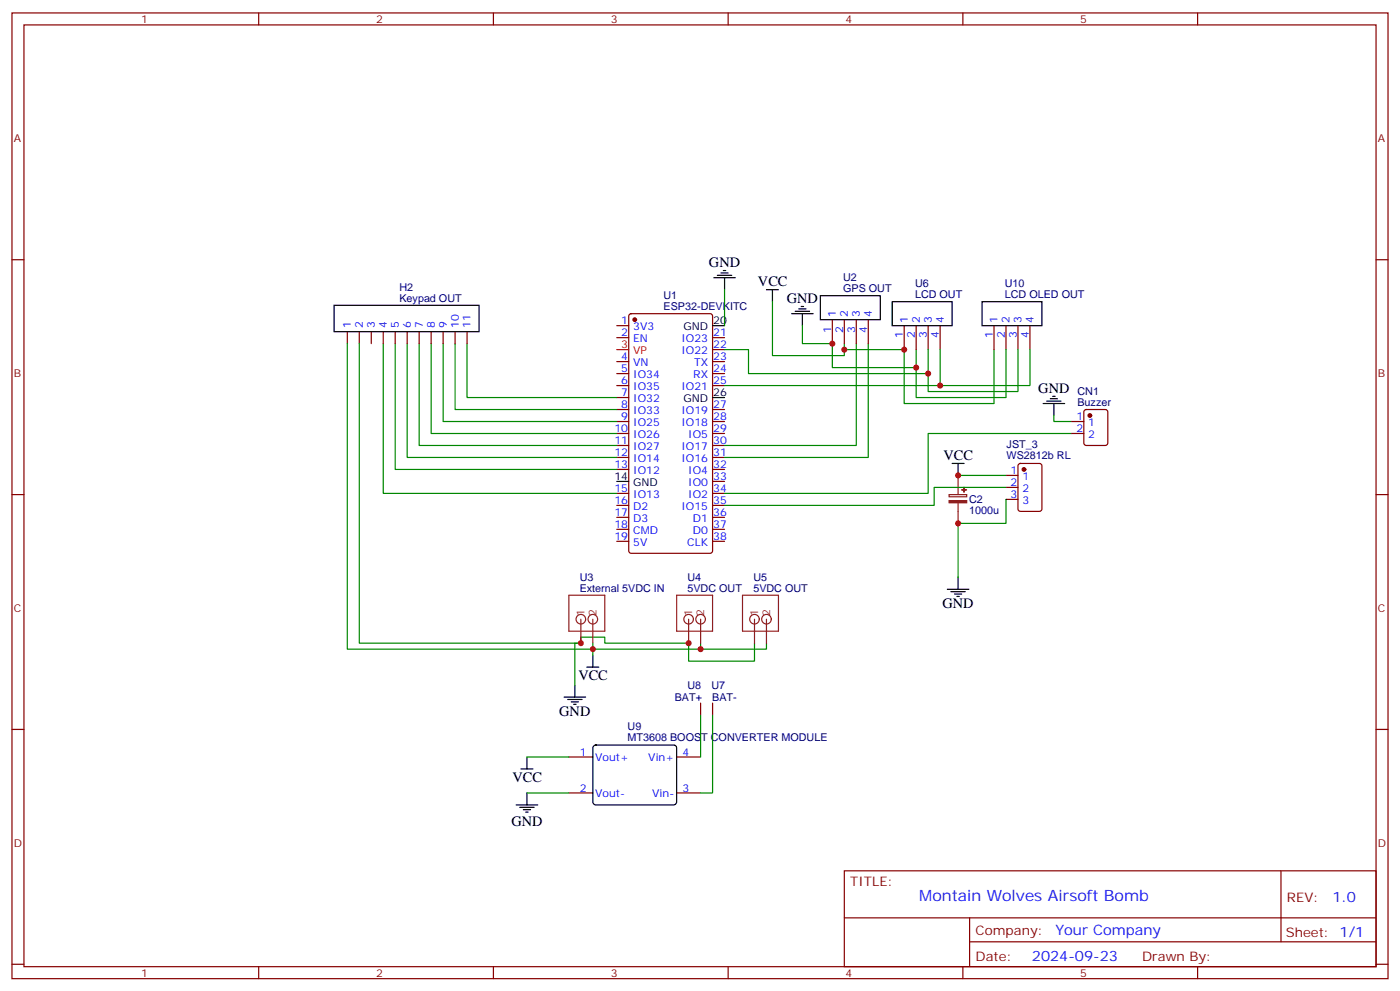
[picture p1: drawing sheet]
<svg xmlns="http://www.w3.org/2000/svg" width="412mm" height="292mm" viewBox="0 0 412 292" stroke-linecap="round" stroke-linejoin="round" font-family="sans-serif">
<g fill="none" stroke="#870000" stroke-width=".35">
<path d="M3.5 3.8h405.4v284.3h-405.4zM7.1 7.3h398.2v277.3h-398.2zM76.2 3.8v3.5M145.3 3.8v3.5M214.5 3.8v3.5M283.6 3.8v3.5M352.8 3.8v3.5M3.5 76.5h3.6M405.3 76.5h3.6M102.3 97.6v3.6M105.8 97.6v3.6M109.4 97.6v3.6"/>
<path d="M112.9 97.6v3.6M116.4 97.6v3.6M119.9 97.6v3.6M123.5 97.6v3.6M127 97.6v3.6M130.5 97.6v3.6M134.1 97.6v3.6M137.6 97.6v3.6M181.7 95.9h3.5M181.7 99.4h3.5M185.4 92.6l.5-.2h23.3l.6 .4 .1 69.4-.5 .7h-23.5l-.6-.4-.1-69.4zM209.9 99.4h3.5"/>
<path d="M245.2 94.1v7.1M248.7 94.1v7.1M252.2 94.1v7.1M255.8 94.1v7.1M266.3 95.9v7M269.9 95.9v7M273.4 95.9v7M276.9 95.9v7M292.8 95.9v7M296.3 95.9v7M299.9 95.9v7M303.4 95.9v7"/>
<path d="M181.7 106.5h3.5M181.7 110h3.5M181.7 113.5h3.5M181.7 117.1h3.5M209.9 106.5h3.5M209.9 110h3.5M209.9 113.5h3.5M209.9 102.9h3.5M181.7 120.6h3.5M181.7 124.1h3.5M181.7 127.6h3.5M181.7 131.2h3.5"/>
<path d="M181.7 134.7h3.5M181.7 138.2h3.5M209.9 120.6h3.5M209.9 124.1h3.5M209.9 127.6h3.5M209.9 131.2h3.5M209.9 134.7h3.5M209.9 138.2h3.5M296.3 140h3.6M300.1 136.7l.5-.2h5.6l.7 .4v13l-.4 .6-5.9 .1-.7-.5v-12.9zM315.7 124.1h3.6M315.7 127.6h3.6"/>
<path d="M319.5 120.8l.5-.2h5.6l.7 .4v9.5l-.4 .6-5.9 .1-.7-.5v-9.4zM3.5 145.6h3.6M181.7 145.3h3.5M181.7 148.8h3.5M181.7 152.3h3.5M181.7 155.9h3.5M181.7 159.4h3.5M209.9 145.3h3.5M209.9 148.8h3.5M209.9 152.3h3.5M209.9 155.9h3.5M209.9 159.4h3.5"/>
<path d="M209.9 141.7h3.5M296.3 143.5h3.6M296.3 147h3.6M405.3 145.6h3.6M3.5 214.8h3.6M206.4 207v3.5M209.9 207v3.5M405.3 214.8h3.6M167.6 222.9h7M167.6 233.5h7M199.3 222.9h7.1M199.3 233.5h7.1"/>
<path d="M248.7 256.4h156.6v28.2h-156.6zM377.3 256.4v20.9M248.7 270.2h156.5M285.6 277.3h119.6M285.6 270.2v14.2M3.5 283.9h3.6M76.2 284.6v3.5M145.3 284.6v3.5M214.5 284.6v3.5M283.6 284.6v3.5M352.8 284.6v3.5M405.3 283.9h3.6"/>
</g>
<g fill="#870000" stroke="#870000" stroke-width=".35">
<circle cx="187" cy="94.1" r=".53"/>
<circle cx="301.6" cy="138.2" r=".53"/>
<circle cx="321" cy="122.3" r=".53"/>
</g>
<path d="M181.7 102.9h3.5" fill="none" stroke="#f00" stroke-width=".35"/>
<g fill="none" stroke="#000" stroke-width=".35">
<path d="M213.1 79.7h.7M98.4 89.9h42.7v7.7h-42.7zM209.9 95.9h3.5M210.3 81.8h6.3M211.3 81.1h4.2M212.4 80.4h2.1M213.4 81.8v3.5M225.8 85.3h3.5M227.5 85.3v3.5M233.2 92.4h6.3M234.2 91.7h4.3M235.3 90.9h2.1"/>
<path d="M236 90.2h.7M236.4 92.4v3.5M241.7 87.1h17.6v7h-17.6zM262.8 88.8h17.7v7.1h-17.7zM289.3 88.8h17.6v7.1h-17.6zM209.9 117.1h3.5M307.3 118.8h6.3M308.3 118.1h4.3M309.4 117.4h2.1M310.1 116.7h.7M310.4 118.8v3.5M280.5 136.5h3.5"/>
<path d="M282.2 136.5v3.5M181.7 141.7h3.5M279 173.5h6.4M280.1 174.2h4.2M281.2 174.9h2.1M281.9 175.6h.7M282.2 170v3.5M172.9 196.4h3.5M174.6 192.9v3.5M166.2 205.2h6.3M167.2 206h4.2M168.3 206.7h2.1"/>
<path d="M169 207.4h.7M169.3 201.7v3.5M174.9 219.6l.6-.2h22.9a.88 .88 0 0 1 .9 .8v15.9a.95 .95 0 0 1-.9 .9h-22.9a.95 .95 0 0 1-.9-.9v-15.9zM152 237h6.4M153.1 237.7h4.2M153.5 226.4h3.5M154.2 238.4h2.1M154.9 239.1h.7M155.2 222.9v3.5M155.2 233.5v3.5"/>
</g>
<g fill="none" stroke="#008700" stroke-width=".35">
<path d="M213.4 85.3v10.6M227.5 88.8v15.9h21.2v-3.5M236.4 95.9v5.3h8.8v7h24.7v-5.3M102.3 101.2v89.9h104.1v-1.7M105.8 101.2v88.2h65.3M112.9 101.2v44.1h68.8M116.4 101.2v37h65.3M119.9 101.2v33.5h61.8M123.5 101.2v30h58.2M127 101.2v26.4h54.7M130.5 101.2v22.9h51.2M134.1 101.2v19.4h47.6"/>
<path d="M137.6 101.2v15.9h44.1M213.4 102.9h7.1v7.1h52.9v-7.1M248.7 102.9h17.6v15.9h26.5v-15.9M252.2 101.2v30h-38.8M255.8 101.2v33.5h-42.4M276.9 102.9v10.6h-63.5M296.3 102.9v14.2h-26.4v-8.9M299.9 102.9v12.4h-26.5v-5.3M303.4 102.9v10.6h-26.5M282.2 140h14.1M310.4 122.3v1.8h5.3M315.7 127.6h-42.3v17.7h-60"/>
<path d="M296.3 147v7.1h-14.1v15.9M296.3 143.5h-21.1v5.3h-61.8M174.6 189.4v3.5M222.2 189.4v5.3h-19.4v-5.3h-24.6v-1.8h-7.1v1.8h-1.8v12.3M225.8 189.4v1.7h-19.4M206.4 210.5v12.4M209.9 210.5v23h-3.5M155.2 222.9h12.4M155.2 233.5h12.4"/>
</g>
<g fill="none" stroke="#8c2424" stroke-width=".35">
<path d="M282.2 140v5.6M279.6 145.6h5.2v.7h-5.2zM282.2 148.1v6M167.6 175.3h10.6v10.5h-10.6zM199.3 175.3h10.6v10.5h-10.6zM218.7 175.3h10.6v10.5h-10.6zM171.1 182.3v7.1M174.6 182.3v7.1M202.8 182.3v7.1M206.4 182.3v7.1M222.2 182.3v7.1M225.8 182.3v7.1"/>
<circle cx="171.1" cy="182.3" r="1.41"/>
<circle cx="174.6" cy="182.3" r="1.41"/>
<circle cx="202.8" cy="182.3" r="1.41"/>
<circle cx="206.4" cy="182.3" r="1.41"/>
<circle cx="222.2" cy="182.3" r="1.41"/>
<circle cx="225.8" cy="182.3" r="1.41"/>
</g>
<g fill="#8c2424" stroke="#8c2424" stroke-width=".35">
<path d="M279.6 147.4h5.2v.6h-5.2z"/>
<path d="M283.3 144.2l1.4 .1z"/>
<path d="M284 143.5v1.4z"/>
</g>
<g fill="#c00">
<circle cx="174.6" cy="191.1" r=".88"/>
<circle cx="206.4" cy="191.1" r=".88"/>
<circle cx="171.1" cy="189.4" r=".88"/>
<circle cx="202.8" cy="189.4" r=".88"/>
<circle cx="248.7" cy="102.9" r=".88"/>
<circle cx="245.2" cy="101.2" r=".88"/>
<circle cx="282.2" cy="154.1" r=".88"/>
<circle cx="282.2" cy="140" r=".88"/>
<circle cx="266.3" cy="102.9" r=".88"/>
<circle cx="269.9" cy="108.2" r=".88"/>
<circle cx="273.4" cy="110" r=".88"/>
<circle cx="276.9" cy="113.5" r=".88"/>
</g>
<text font-size="4.6" fill="#00f" x="270.8" y="265.4">Montain Wolves Airsoft Bomb</text>
<g font-size="4.2">
<text x="208.8" y="78.6">GND</text>
<text x="223.3" y="84.2">VCC</text>
<text x="231.8" y="89.2">GND</text>
<text x="305.9" y="115.6">GND</text>
<text x="278" y="135.4">VCC</text>
<text x="277.6" y="179.1">GND</text>
<text x="170.4" y="200.3">VCC</text>
<text x="164.7" y="210.9">GND</text>
<text x="151" y="230.3">VCC</text>
<text x="150.6" y="243.1">GND</text>
</g>
<g font-size="4.2" fill="#00f">
<text x="392.5" y="265.7">1.0</text>
<text x="310.9" y="275.2">Your Company</text>
<text x="304" y="283">2024-09-23</text>
</g>
<g font-size="3.9" fill="#800">
<text x="250.5" y="261">TITLE:</text>
<text x="379.1" y="265.7">REV:</text>
<text x="287.4" y="275.2">Company:</text>
<text x="378.7" y="275.8">Sheet: 1/1</text>
<text x="287.4" y="282.9">Date:</text>
<text x="336.4" y="282.9">Drawn By:</text>
</g>
<g font-size="3.2" fill="#800">
<text x="41.6" y="6.8">1</text>
<text x="110.8" y="6.8">2</text>
<text x="179.9" y="6.8">3</text>
<text x="249.1" y="6.8">4</text>
<text x="318.2" y="6.8">5</text>
<text x="4.1" y="41.9">A</text>
<text x="405.9" y="41.9">A</text>
<text x="4.1" y="111.1">B</text>
<text x="405.9" y="111.1">B</text>
<text x="4.1" y="180.2">C</text>
<text x="405.9" y="180.2">C</text>
<text x="4.1" y="249.3">D</text>
<text x="405.9" y="249.3">D</text>
<text x="41.6" y="287.6">1</text>
<text x="110.8" y="287.6">2</text>
<text x="179.9" y="287.6">3</text>
<text x="249.1" y="287.6">4</text>
<text x="318.2" y="287.6">5</text>
</g>
<g font-size="3.2" fill="#000080">
<text x="248.4" y="82.8">U2</text>
<text x="117.7" y="88.8">Keypad OUT</text>
<text x="117.7" y="85.7">H2</text>
<text x="195.5" y="88.1">U1</text>
<text x="248.4" y="86">GPS OUT</text>
<text x="269.5" y="87.8">LCD OUT</text>
<text x="269.5" y="84.6">U6</text>
<text x="296" y="87.8">LCD OLED OUT</text>
<text x="296" y="84.6">U10</text>
<text x="195.5" y="91.3">ESP32-DEVKITC</text>
<text x="317.4" y="119.4">Buzzer</text>
<text x="317.4" y="116.2">CN1</text>
<text x="296.5" y="131.9">JST_3</text>
<text x="296.5" y="135.2">WS2812b RL</text>
<text x="285.5" y="148.2">C2</text>
<text x="285.5" y="151.3">1000u</text>
<text x="170.8" y="171">U3</text>
<text x="202.5" y="171">U4</text>
<text x="221.9" y="171">U5</text>
<text x="170.8" y="174.2">External 5VDC IN</text>
<text x="202.5" y="174.2">5VDC OUT</text>
<text x="221.9" y="174.2">5VDC OUT</text>
<text x="202.5" y="202.9">U8</text>
<text x="209.6" y="202.9">U7</text>
<text x="198.8" y="206.4">BAT+</text>
<text x="209.8" y="206.4">BAT-</text>
<text x="184.9" y="215">U9</text>
<text x="184.9" y="218.2">MT3608 BOOST CONVERTER MODULE</text>
</g>
<g font-size="3.2" fill="#00f">
<text x="183" y="95.5">1</text>
<text x="246.2" y="93.4" transform="rotate(-90 246.2 93.4)">1</text>
<text x="249.8" y="93.4" transform="rotate(-90 249.8 93.4)">2</text>
<text x="253.3" y="93.4" transform="rotate(-90 253.3 93.4)">3</text>
<text x="256.8" y="93.4" transform="rotate(-90 256.8 93.4)">4</text>
<text x="267.4" y="95.2" transform="rotate(-90 267.4 95.2)">1</text>
<text x="270.9" y="95.2" transform="rotate(-90 270.9 95.2)">2</text>
<text x="274.5" y="95.2" transform="rotate(-90 274.5 95.2)">3</text>
<text x="278" y="95.2" transform="rotate(-90 278 95.2)">4</text>
<text x="293.9" y="95.2" transform="rotate(-90 293.9 95.2)">1</text>
<text x="297.4" y="95.2" transform="rotate(-90 297.4 95.2)">2</text>
<text x="300.9" y="95.2" transform="rotate(-90 300.9 95.2)">3</text>
<text x="304.4" y="95.2" transform="rotate(-90 304.4 95.2)">4</text>
<text x="103.4" y="96.6" transform="rotate(-90 103.4 96.6)">1</text>
<text x="106.9" y="96.6" transform="rotate(-90 106.9 96.6)">2</text>
<text x="110.4" y="96.6" transform="rotate(-90 110.4 96.6)">3</text>
<text x="113.9" y="96.6" transform="rotate(-90 113.9 96.6)">4</text>
<text x="117.5" y="96.6" transform="rotate(-90 117.5 96.6)">5</text>
<text x="121" y="96.6" transform="rotate(-90 121 96.6)">6</text>
<text x="124.5" y="96.6" transform="rotate(-90 124.5 96.6)">7</text>
<text x="128.1" y="96.6" transform="rotate(-90 128.1 96.6)">8</text>
<text x="131.6" y="96.6" transform="rotate(-90 131.6 96.6)">9</text>
<text x="135.1" y="96.6" transform="rotate(-90 135.1 96.6)">10</text>
<text x="138.6" y="96.6" transform="rotate(-90 138.6 96.6)">11</text>
<text x="183" y="99.1">2</text>
<text x="186.5" y="97.3">3V3</text>
<text x="186.5" y="100.8">EN</text>
<text x="200.7" y="100.8">IO23</text>
<text x="210.1" y="99.1">21</text>
<text x="244.8" y="97.9" transform="rotate(-90 244.8 97.9)">1</text>
<text x="248.4" y="97.9" transform="rotate(-90 248.4 97.9)">2</text>
<text x="251.9" y="97.9" transform="rotate(-90 251.9 97.9)">3</text>
<text x="255.4" y="97.9" transform="rotate(-90 255.4 97.9)">4</text>
<text x="266" y="99.7" transform="rotate(-90 266 99.7)">1</text>
<text x="269.5" y="99.7" transform="rotate(-90 269.5 99.7)">2</text>
<text x="273" y="99.7" transform="rotate(-90 273 99.7)">3</text>
<text x="276.6" y="99.7" transform="rotate(-90 276.6 99.7)">4</text>
<text x="292.5" y="99.7" transform="rotate(-90 292.5 99.7)">1</text>
<text x="296" y="99.7" transform="rotate(-90 296 99.7)">2</text>
<text x="299.5" y="99.7" transform="rotate(-90 299.5 99.7)">3</text>
<text x="303" y="99.7" transform="rotate(-90 303 99.7)">4</text>
<text x="183" y="106.1">4</text>
<text x="186.5" y="107.9">VN</text>
<text x="200.7" y="104.4">IO22</text>
<text x="204.5" y="107.9">TX</text>
<text x="210.1" y="102.6">22</text>
<text x="210.1" y="106.1">23</text>
<text x="183" y="109.6">5</text>
<text x="183" y="113.2">6</text>
<text x="186.5" y="111.4">IO34</text>
<text x="204.2" y="111.4">RX</text>
<text x="210.1" y="109.6">24</text>
<text x="210.1" y="113.2">25</text>
<text x="183" y="116.7">7</text>
<text x="186.5" y="114.9">IO35</text>
<text x="186.5" y="118.5">IO32</text>
<text x="200.7" y="114.9">IO21</text>
<text x="183" y="120.2">8</text>
<text x="183" y="123.8">9</text>
<text x="186.5" y="122">IO33</text>
<text x="186.5" y="125.5">IO25</text>
<text x="200.7" y="122">IO19</text>
<text x="200.7" y="125.5">IO18</text>
<text x="210.1" y="120.2">27</text>
<text x="210.1" y="123.8">28</text>
<text x="317.1" y="123.8">1</text>
<text x="320.6" y="125.5">1</text>
<text x="181" y="127.3">10</text>
<text x="181" y="130.8">11</text>
<text x="186.5" y="129">IO26</text>
<text x="202.7" y="129">IO5</text>
<text x="210.1" y="127.3">29</text>
<text x="210.1" y="130.8">30</text>
<text x="317.1" y="127.3">2</text>
<text x="320.6" y="129">2</text>
<text x="181" y="134.3">12</text>
<text x="181" y="137.9">13</text>
<text x="186.5" y="132.6">IO27</text>
<text x="186.5" y="136.1">IO14</text>
<text x="200.7" y="132.6">IO17</text>
<text x="200.7" y="136.1">IO16</text>
<text x="210.1" y="134.3">31</text>
<text x="210.1" y="137.9">32</text>
<text x="186.5" y="139.6">IO12</text>
<text x="202.7" y="139.6">IO4</text>
<text x="202.7" y="143.2">IO0</text>
<text x="210.1" y="141.4">33</text>
<text x="297.7" y="139.6">1</text>
<text x="297.7" y="143.2">2</text>
<text x="301.2" y="141.4">1</text>
<text x="181" y="144.9">15</text>
<text x="181" y="148.4">16</text>
<text x="186.5" y="146.7">IO13</text>
<text x="202.7" y="146.7">IO2</text>
<text x="210.1" y="144.9">34</text>
<text x="210.1" y="148.4">35</text>
<text x="297.7" y="146.7">3</text>
<text x="301.2" y="144.9">2</text>
<text x="301.2" y="148.4">3</text>
<text x="181" y="152">17</text>
<text x="181" y="155.5">18</text>
<text x="186.5" y="150.2">D2</text>
<text x="186.5" y="153.7">D3</text>
<text x="200.7" y="150.2">IO15</text>
<text x="204.1" y="153.7">D1</text>
<text x="210.1" y="152">36</text>
<text x="210.1" y="155.5">37</text>
<text x="181" y="159">19</text>
<text x="186.5" y="157.3">CMD</text>
<text x="186.5" y="160.8">5V</text>
<text x="202.4" y="160.8">CLK</text>
<text x="204.1" y="157.3">D0</text>
<text x="210.1" y="159">38</text>
<text x="170.8" y="222.5">1</text>
<text x="175.3" y="223.9">Vout+</text>
<text x="191" y="223.9">Vin+</text>
<text x="201.1" y="222.5">4</text>
<text x="170.8" y="233.1">2</text>
<text x="201.1" y="233.1">3</text>
<text x="175.3" y="234.5">Vout-</text>
<text x="192.1" y="234.5">Vin-</text>
</g>
<g font-size="3.2">
<text x="210.1" y="95.5">20</text>
<text x="201.3" y="97.3">GND</text>
<text x="201.3" y="118.5">GND</text>
<text x="210.1" y="116.7">26</text>
<text x="181" y="141.4">14</text>
<text x="186.5" y="143.2">GND</text>
</g>
<g font-size="3.2" fill="#f00">
<text x="183" y="102.6">3</text>
<text x="186.5" y="104.4">VP</text>
</g>
<g font-size="3.2" fill="#8d2323">
<text x="172.2" y="181.3" transform="rotate(-90 172.2 181.3)">1</text>
<text x="175.7" y="181.3" transform="rotate(-90 175.7 181.3)">2</text>
<text x="203.9" y="181.3" transform="rotate(-90 203.9 181.3)">1</text>
<text x="207.4" y="181.3" transform="rotate(-90 207.4 181.3)">2</text>
<text x="223.3" y="181.3" transform="rotate(-90 223.3 181.3)">1</text>
<text x="226.8" y="181.3" transform="rotate(-90 226.8 181.3)">2</text>
</g>
</svg>
